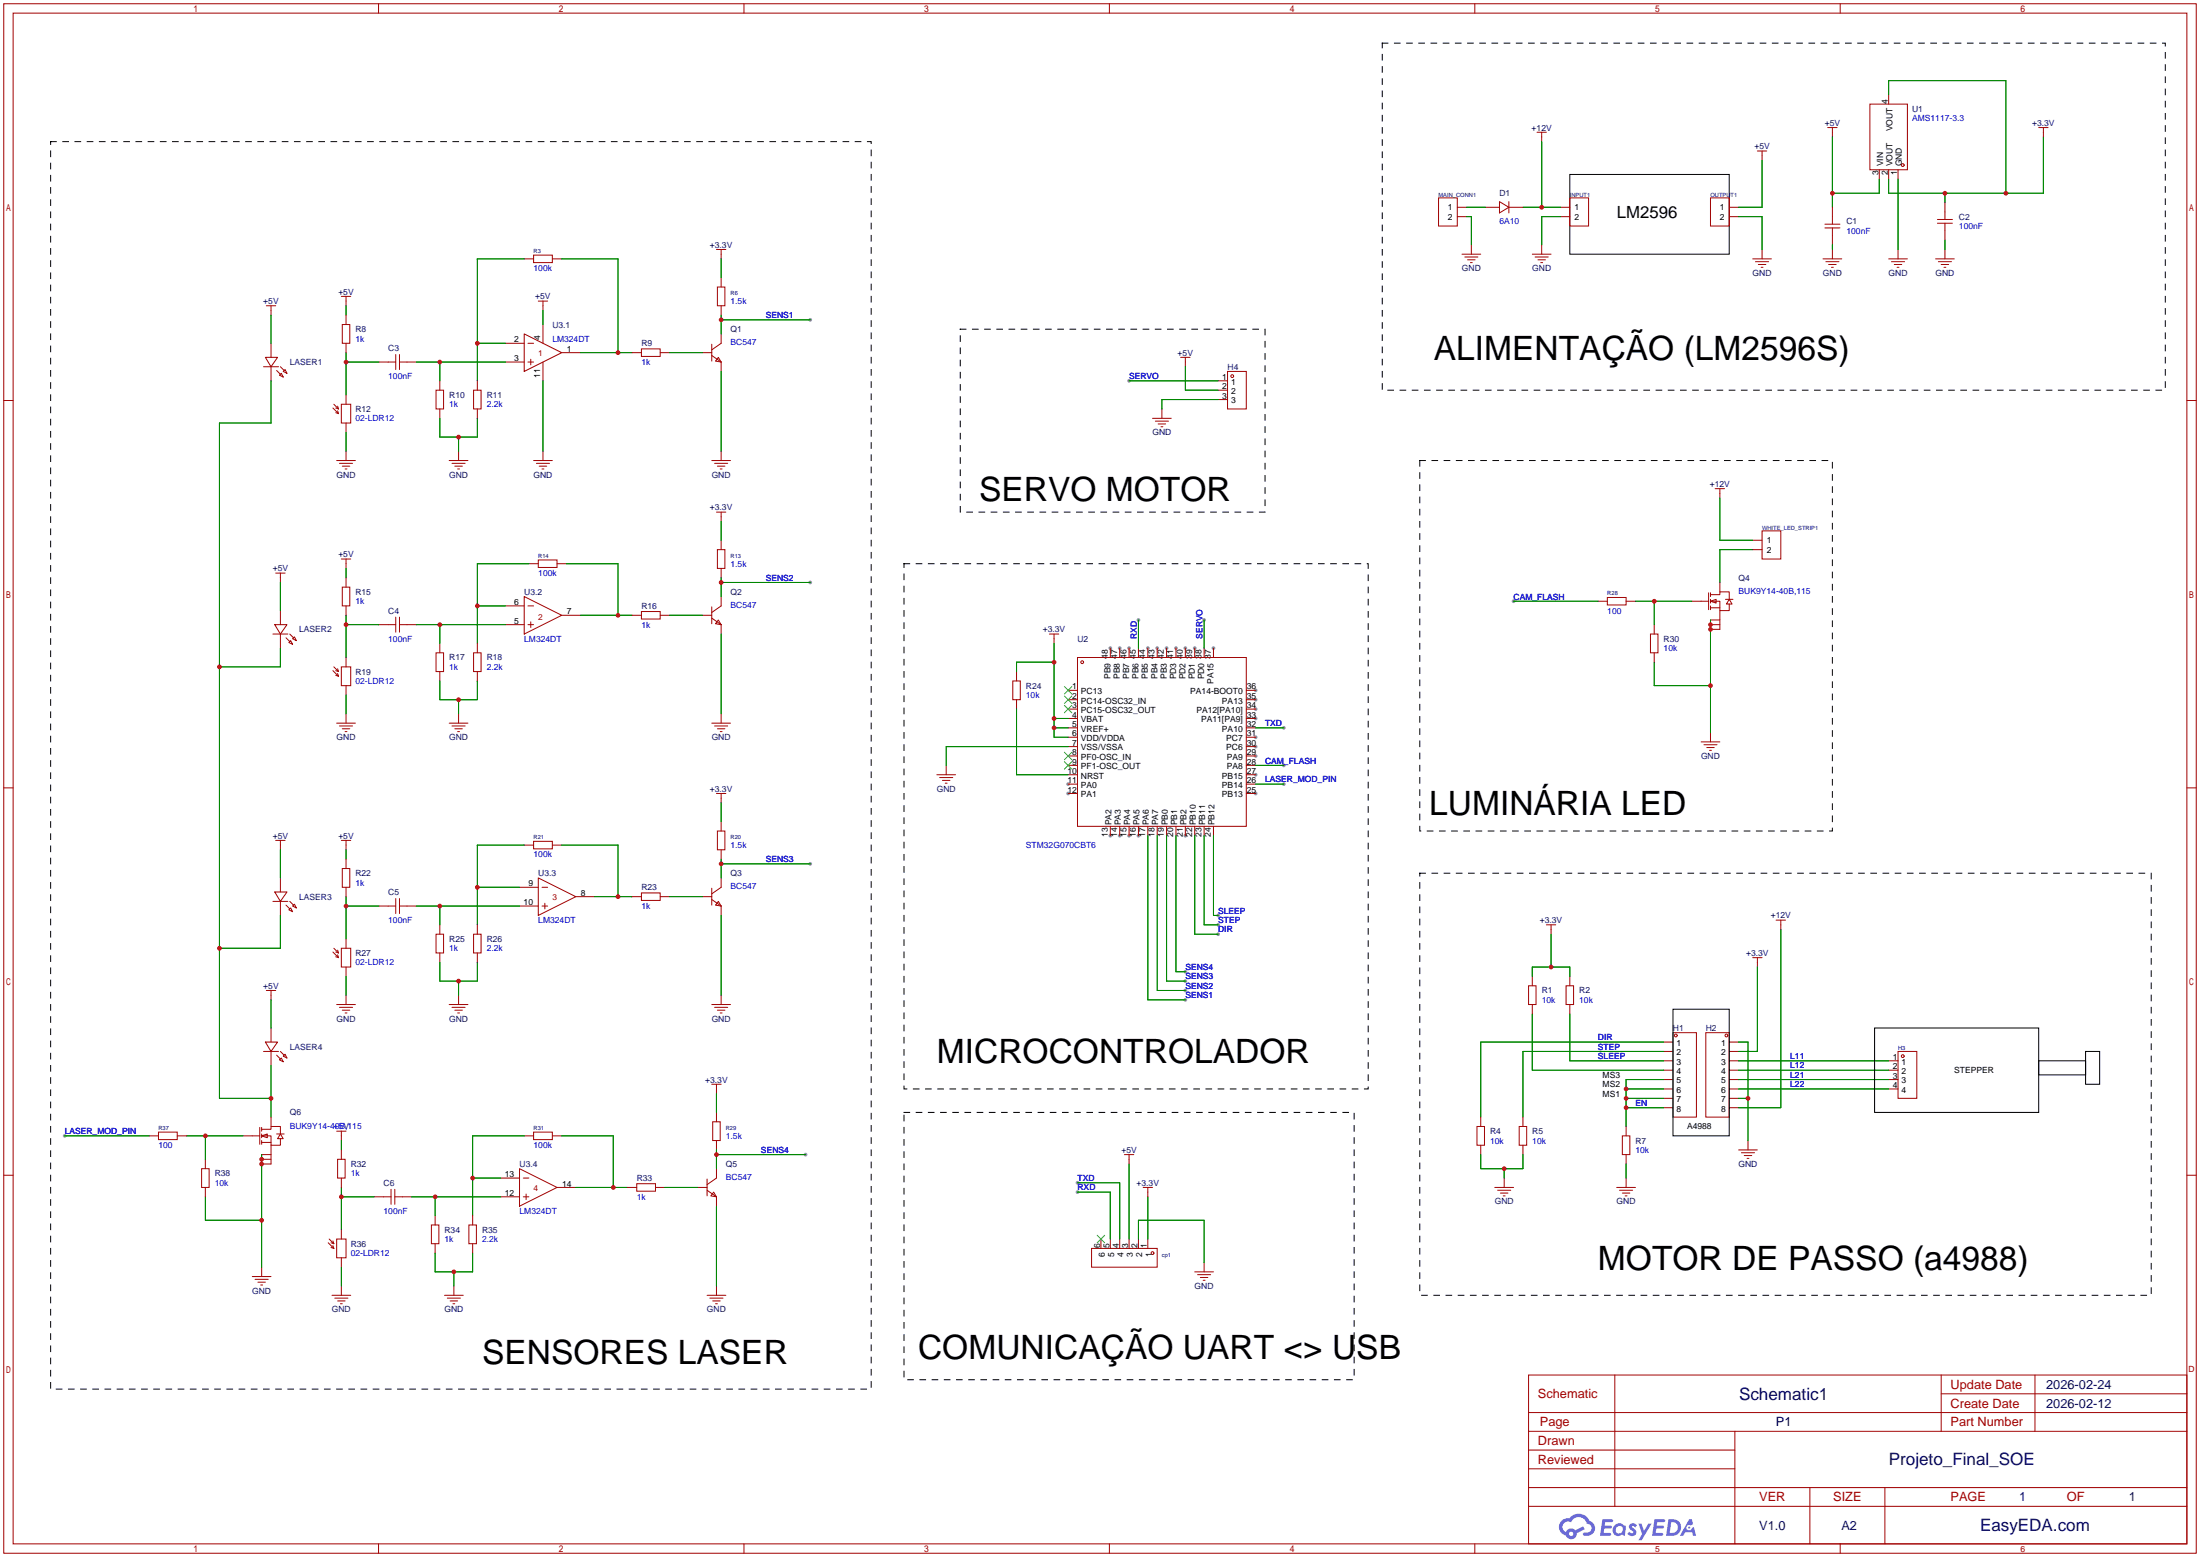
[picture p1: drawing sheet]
<svg xmlns="http://www.w3.org/2000/svg" width="596mm" height="422mm" viewBox="0 0 596 422" stroke-linecap="round" stroke-linejoin="round" font-family="sans-serif">
<g fill="#999">
<circle cx="300.7" cy="175.5" r=".51"/>
<circle cx="303.3" cy="175.5" r=".51"/>
<circle cx="305.8" cy="175.5" r=".51"/>
<circle cx="310.9" cy="175.5" r=".51"/>
<circle cx="313.4" cy="175.5" r=".51"/>
<circle cx="316" cy="175.5" r=".51"/>
<circle cx="318.5" cy="175.5" r=".51"/>
<circle cx="321.1" cy="175.5" r=".51"/>
<circle cx="323.6" cy="175.5" r=".51"/>
<circle cx="328.7" cy="175.5" r=".51"/>
<circle cx="340.1" cy="186.9" r=".51"/>
<circle cx="340.1" cy="189.5" r=".51"/>
<circle cx="340.1" cy="192" r=".51"/>
<circle cx="340.1" cy="194.6" r=".51"/>
<circle cx="340.1" cy="199.6" r=".51"/>
<circle cx="340.1" cy="202.2" r=".51"/>
<circle cx="340.1" cy="204.7" r=".51"/>
<circle cx="340.1" cy="209.8" r=".51"/>
<circle cx="340.1" cy="214.9" r=".51"/>
<circle cx="321.1" cy="226.3" r=".51"/>
<circle cx="308.4" cy="226.3" r=".51"/>
<circle cx="305.8" cy="226.3" r=".51"/>
<circle cx="303.3" cy="226.3" r=".51"/>
<circle cx="300.7" cy="226.3" r=".51"/>
<circle cx="289.3" cy="214.9" r=".51"/>
<circle cx="289.3" cy="212.3" r=".51"/>
<circle cx="219.5" cy="86.6" r=".51"/>
<circle cx="219.5" cy="233.9" r=".51"/>
<circle cx="219.5" cy="157.7" r=".51"/>
<circle cx="218.2" cy="312.7" r=".51"/>
<circle cx="17.5" cy="307.6" r=".51"/>
<circle cx="410" cy="162.8" r=".51"/>
<circle cx="305.8" cy="103.1" r=".51"/>
<circle cx="291.8" cy="320.3" r=".51"/>
<circle cx="291.8" cy="322.8" r=".51"/>
<circle cx="347.7" cy="197.1" r=".51"/>
<circle cx="308.4" cy="167.9" r=".51"/>
<circle cx="321.1" cy="270.8" r=".51"/>
<circle cx="329.9" cy="253" r=".51"/>
<circle cx="329.9" cy="250.4" r=".51"/>
<circle cx="321.1" cy="268.2" r=".51"/>
<circle cx="329.9" cy="247.9" r=".51"/>
<circle cx="347.7" cy="212.3" r=".51"/>
<circle cx="321.1" cy="265.7" r=".51"/>
<circle cx="321.1" cy="263.1" r=".51"/>
<circle cx="326.1" cy="167.9" r=".51"/>
<circle cx="347.7" cy="207.3" r=".51"/>
</g>
<g fill="none" stroke="#a10000" stroke-width=".27">
<path d="M1 1h593.9v419.6h-593.9zM3.6 3.6h588.7v414.5h-588.7zM102.5 1v2.6M201.5 1v2.6M300.5 1v2.6M399.5 1v2.6M498.4 1v2.6M1 108.5h2.6M592.3 108.5h2.6M1 213.4h2.6M592.3 213.4h2.6M1 318.3h2.6"/>
<path d="M592.3 318.3h2.6M414 372.4h178.3v45.7h-178.3zM437.4 372.4v35.5M525.8 372.4v15.2M525.8 377.4h66.5M551.2 372.4v15.2M414 392.7h55.9M414 387.6h178.3M414 397.8h55.9M414 382.5h178.3M469.9 387.6v30.5M102.5 418.1v2.5"/>
<path d="M201.5 418.1v2.5M300.5 418.1v2.5M399.5 418.1v2.5M414 407.9h178.3M414 402.8h178.3M490.2 402.8v15.3M498.4 418.1v2.5M510.5 402.8v15.3"/>
</g>
<g fill="#5487ff">
<path d="M441.5 412.8a1.3 1.3 0 0 1 1.8 .2l-.4 .7a.47 .47 0 0 0-.3-.5 .47 .47 0 0 0-.6 .3l.2 .1a1.28 1.28 0 0 1 .7 2.1 1.53 1.53 0 0 1-2.1-.3l.5-.6 .8 .4a.31 .31 0 0 0 .3-.2 .31 .31 0 0 0-.3-.4 1.12 1.12 0 0 1-.6-1.8z"/>
<path d="M443.8 412.6h.8l.7 1.9 1.2-1.9h.9l-2.7 4.5h-.9l1-1.7z"/>
<path d="M434 411.4h2.5a.4 .4 0 0 1 .4 .4 .4 .4 0 0 1-.4 .4h-1.7l-.2 .9h1.7l.3 .4-.4 .4h-1.7l-.1 1.2 1.8 .1 .1 .5-.3 .2h-2.6z"/>
<path d="M448.1 411.4h2.5a.4 .4 0 0 1 .4 .4 .4 .4 0 0 1-.4 .4h-1.7l-.1 .9h1.6l.3 .4-.4 .4h-1.7l-.1 1.2 1.8 .1 .2 .5-.4 .2h-2.6z"/>
<path d="M457.5 411.4h.7l.4 1.4-.6 .3a.75 .75 0 0 0-1.2 .3 .75 .75 0 0 0 .5 1.1 .75 .75 0 0 0 1-.7l.5-.3 .6 2.4h-.8l-.3-1h-1.8l-.6 1h-.9z"/>
<path d="M451.9 411.4l-.6 4.5h1.4a2.27 2.27 0 0 0 2.6-2.3 2.27 2.27 0 0 0-2.7-2.2zM452.7 412.2a1.5 1.5 0 0 1 1.8 1.5 1.5 1.5 0 0 1-2 1.4h-.2z"/>
<path d="M437.3 413a1.6 1.6 0 0 0-.3 2.3 1.6 1.6 0 0 0 2.3 .2l.8 .4 .3-2.5-.2-.3h-.4a1.58 1.58 0 0 0-2.5-.1zM437.9 413.6a.99 .99 0 0 1 1.7 .5 .99 .99 0 0 1-1.4 1.1 .98 .98 0 0 1-.3-1.6z"/>
<path d="M423 411.8a2.37 2.37 0 0 0 1.1 4 1.54 1.54 0 0 0 1.8 1 1.54 1.54 0 0 0 1.2-1.6l2.2-1.1-.5-.7-2.1 1a1.57 1.57 0 0 0-2.6 .5 1.5 1.5 0 0 1-.7-2.1 1.5 1.5 0 0 1 2.2-.5 2.27 2.27 0 0 1 2.3-1.4 2.27 2.27 0 0 1 2 1.8 1.23 1.23 0 0 1 1.1 1.5 1.23 1.23 0 0 1-1.7 .8 .47 .47 0 0 0-.6 .4 .47 .47 0 0 0 .5 .5 2.14 2.14 0 0 0 2.7-1.3 2.14 2.14 0 0 0-1.4-2.7 3.2 3.2 0 0 0-5.4-.8l-1.1 .1zM425 415.4a.6 .6 0 0 1 1.2 0 .6 .6 0 0 1-1.2 0z"/>
<circle cx="457.5" cy="413.7" r=".28"/>
</g>
<g fill="none" stroke="#a10000" stroke-width=".27">
<path d="M416.3 35.8h2.5M417.6 35.8v2.6M495 34.5h2.6M496.3 34.5v2.6M506.5 28.2h10.1v17.8h-10.1zM511.6 25.7v2.5M552.2 34.5h2.5M553.5 34.5v2.6M389.6 53.6h5.1v7.6h-5.1zM394.7 56.1h2.6M394.7 58.7h2.6M402.3 56.1h3.8"/>
<path d="M406.1 54.6l2.6 1.5-2.6 1.6zM408.7 56.1h3.8M408.7 54.6v3.1M422.7 56.1h2.5M422.7 58.7h2.5M425.2 53.6h5.1v7.6h-5.1zM463.3 53.6h5.1v7.6h-5.1zM468.4 56.1h2.5M468.4 58.7h2.5M476 40.9h2.5M477.3 40.9v2.5M496.3 56.1v4.6"/>
<path d="M509 46v2.5M511.6 46v2.5M514.1 46v2.5M524.8 59.4h4M526.8 54.9v4.5M142 70.1h2.5M144.5 69.1h5.1v2h-5.1zM149.6 70.1h2.5M194.1 67.6h2.5M194.3 77.7h2v5.1h-2zM195.3 67.6v2.5M195.3 75.2v2.5"/>
<path d="M396 68.8h5.1M396.7 69.6h3.6M397.5 70.4h2M398.3 71.1h.5M398.5 66.3v2.5M415 68.8h5.1M415.8 69.6h3.6M416.6 70.4h2M417.3 71.1h.5M417.6 66.3v2.5M474.7 70.1h5.1M475.5 70.9h3.5"/>
<path d="M476.2 71.6h2.1M477 72.4h.5M477.3 67.6v2.5M493.8 70.1h5.1M494.3 60.7h4M494.3 61.7h4M494.5 70.9h3.6M495.3 71.6h2M496.1 72.4h.5M496.3 61.7v4.6M496.3 67.6v2.5M511.6 70.1h5"/>
<path d="M512.3 70.9h3.6M513.1 71.6h2M513.8 72.4h.5M514.1 67.6v2.5M524.3 70.1h5M524.8 60.5h4M525 70.9h3.6M525.8 71.6h2M526.5 72.4h.5M526.8 60.5v4.5M526.8 67.6v2.5M71.4 99.3h4"/>
<path d="M71.9 96.8h3.3l-1.8 2.5zM72.1 82.8h2.6M73.4 82.8v2.5M73.4 93v3.8M73.4 99.3v3.8M75.9 99.3l1.1 1M92.5 80.3h2.5M92.7 87.9h2v5.1h-2zM93.7 80.3v2.5M93.7 85.3v2.6M93.7 93v2.5M102.6 98h4.6"/>
<path d="M107.2 96v4.1M108.2 98h4.6M108.2 96v4.1M136.9 93h5.1M136.9 98h5.1M142 90.4l10.1 5.1-10.1 5.1zM143 93h1.5M143 98h1.5M143.8 97.3v1.5M145.8 81.5h2.5M147.1 81.5v2.6M147.1 87.9v5.1"/>
<path d="M147.1 98v5.1M152.1 95.5h5.1M171.2 95.5h2.5M173.7 94.5h5.1v2h-5.1zM178.8 95.5h2.6M190.2 95.5h2.6M192.8 93.2v4.6M192.8 96.3l2.5 1.7M194.6 96.8l.7 1.2-1.5-.2zM195.3 90.4v2.6l-2.5 1.7M195.3 82.8v2.5M195.3 98v2.6"/>
<path d="M319.8 96.8h2.5M321.1 96.8v2.5M74.9 100.3l1 1M76.2 101.1l.5 1-1-.5zM77.2 100.1l.5 1-1-.5zM90.2 110.5l1.5 1.5M90.4 109.5l1.3 1.2M90.9 111.8l.8 .2M90.9 110.5l.8 .2M91.4 111.3l.3 .7M91.4 110l.3 .7M92.5 109.5h2.5v5.1h-2.5z"/>
<path d="M93.7 106.9v2.6M93.7 114.6v2.5M118.1 105.7h2v5h-2zM119.1 103.1v2.6M119.1 110.7v2.6M128.3 105.7h2v5h-2zM129.3 103.1v2.6M129.3 110.7v2.6M312.2 113.3h5M312.9 114h3.6M313.7 114.8h2M314.5 115.6h.5"/>
<path d="M314.7 110.7v2.6M329.9 103.1h2.6M329.9 105.7h2.6M329.9 108.2h2.6M332.5 100.6h5.1v10.1h-5.1zM91.2 124.7h5.1M91.9 125.5h3.6M92.7 126.2h2M93.5 127h.5M93.7 122.2v2.5M121.7 124.7h5M122.4 125.5h3.6"/>
<path d="M123.2 126.2h2M124 127h.5M124.2 122.2v2.5M144.5 124.7h5.1M145.3 125.5h3.5M146 126.2h2.1M146.8 127h.5M147.1 122.2v2.5M192.8 124.7h5.1M193.5 125.5h3.6M194.1 138.7h2.5M194.3 126.2h2"/>
<path d="M195.1 127h.5M195.3 122.2v2.5M195.3 138.7v2.5M464.6 132.3h2.5M465.8 132.3v2.6M74.7 155.2h2.5M75.9 155.2v2.5M92.5 151.4h2.5M92.7 159h2v5.1h-2zM93.7 151.4v2.5M93.7 156.5v2.5M143.3 152.7h2.5"/>
<path d="M145.8 151.6h5.1v2.1h-5.1zM150.9 152.7h2.5M194.3 148.8h2v5.1h-2zM195.3 146.3v2.5M195.3 153.9v2.6M465.8 157.7v2.6M474.7 146.3h2.6M474.7 148.8h2.6M477.3 143.8h5v7.6h-5zM73.9 171.7h4.1M74.4 169.2h3.3l-1.8 2.5zM75.9 165.4v3.8"/>
<path d="M75.9 171.7v3.8M77.5 172.7l1 1M78.2 174l.5-.5 .5 1zM78.5 171.7l1 1M79.2 173l.6-.5 .5 1zM93.7 164.1v2.5M93.7 178.1v2.5M102.6 169.2h4.6M107.2 167.1v4.1M108.2 169.2h4.6M108.2 167.1v4.1M118.1 176.8h2v5.1h-2z"/>
<path d="M119.1 174.2v2.6M128.3 176.8h2v5.1h-2zM129.3 174.2v2.6M136.9 169.2h5.1M136.9 164.1h5.1M142 161.5l10.1 5.1-10.1 5.1zM143 169.2h1.5M143 164.1h1.5M143.8 168.4v1.5M152.1 166.6h5.1M171.2 166.6h2.5M173.7 165.6h5.1v2h-5.1z"/>
<path d="M178.8 166.6h2.6M190.2 166.6h2.6M192.8 164.3v4.6M192.8 167.4l2.5 1.8M194.6 167.9l.7 1.3-1.5-.3zM195.3 161.5v2.6l-2.5 1.8M195.3 169.2v2.5M284.2 171.7h2.6M285.5 171.7v2.5M291.8 178.1h45.8v45.7h-45.8zM300.7 175.5v2.6M303.3 175.5v2.6"/>
<path d="M305.8 175.5v2.6M308.4 175.5v2.6M310.9 175.5v2.6M313.4 175.5v2.6M316 175.5v2.6M318.5 175.5v2.6M321.1 175.5v2.6M323.6 175.5v2.6M326.1 175.5v2.6M328.7 175.5v2.6M432.8 162.8h2.6M435.4 161.8h5v2h-5z"/>
<path d="M440.4 162.8h2.6M447 171.7h2.1v5.1h-2.1zM448.1 169.2v2.5M448.1 176.8v2.5M458.2 162.8h4.6M462.8 160.5v4.6M463.3 162.8l1.5-.5v1zM463.3 161h2.5v-.7h2.6v2M463.3 162.8h2.5v2.6h2.6v-1.8M463.3 169.2h2.5M463.3 160.5v1M463.3 162.3v1"/>
<path d="M463.3 164.1v1M463.3 167.9h2.5M463.3 164.6h2.5M465.8 165.4v5h-2.5M467.4 162.3h2M468.4 162.3l.7 1.3h-1.5zM90.2 181.6l1.5 1.5M90.4 180.6l1.3 1.3M90.9 182.9l.8 .2M90.9 181.6l.8 .3M91.2 195.8h5.1M91.4 182.4l.3 .7"/>
<path d="M91.4 181.1l.3 .8M91.9 196.6h3.6M92.5 180.6h2.5v5.1h-2.5zM92.7 197.4h2M93.5 198.1h.5M93.7 185.7v2.5M93.7 193.3v2.5M119.1 181.9v2.5M121.7 195.8h5M122.4 196.6h3.6M123.2 197.4h2M124 198.1h.5"/>
<path d="M124.2 193.3v2.5M129.3 181.9v2.5M192.8 195.8h5.1M193.5 196.6h3.6M194.3 197.4h2M195.1 198.1h.5M195.3 193.3v2.5M274.3 184.4h2.1v5.1h-2.1zM275.3 181.9v2.5M275.3 189.5v2.5M289.3 186.9h2.5M289.3 189.5h2.5"/>
<path d="M289.3 192h2.5M289.3 194.6h2.5M289.3 197.1h2.5M289.3 199.6h2.5M337.6 186.9h2.5M337.6 189.5h2.5M337.6 192h2.5M337.6 194.6h2.5M337.6 197.1h2.5M337.6 199.6h2.5M463.3 198.4v2.5M194.1 214.9h2.5"/>
<path d="M195.3 214.9v2.5M253.7 209.8h5.1M254.5 210.6h3.6M255.3 211.3h2M256 212.1h.5M256.3 207.3v2.5M289.3 214.9h2.5M289.3 209.8h2.5M289.3 202.2h2.5M289.3 204.7h2.5M289.3 207.3h2.5M289.3 212.3h2.5"/>
<path d="M337.6 214.9h2.5M337.6 209.8h2.5M337.6 202.2h2.5M337.6 204.7h2.5M337.6 207.3h2.5M337.6 212.3h2.5M460.8 200.9h5M461.5 201.7h3.6M462.3 202.4h2M463 203.2h.5M74.7 227.6h2.5M75.9 227.6v2.5"/>
<path d="M75.9 237.7v3.9M92.5 227.6h2.5M92.7 235.2h2v5.1h-2zM93.7 227.6v2.5M93.7 232.7v2.5M142 228.9h2.5M144.5 227.8h5.1v2.1h-5.1zM145.8 237.7l10.2 5.1-10.2 5.1zM149.6 228.9h2.5M194.3 225h2v5.1h-2zM195.3 222.5v2.5M195.3 230.1v2.6"/>
<path d="M195.3 237.7v2.6l-2.5 1.8M300.7 223.8v2.5M303.3 223.8v2.5M305.8 223.8v2.5M308.4 223.8v2.5M310.9 223.8v2.5M313.4 223.8v2.5M316 223.8v2.5M318.5 223.8v2.5M321.1 223.8v2.5M323.6 223.8v2.5M326.1 223.8v2.5"/>
<path d="M328.7 223.8v2.5M73.9 244.1h4.1M74.4 241.6h3.3l-1.8 2.5zM75.9 244.1v3.8M77.5 245.1l1 1M78.2 246.4l.5-.5 .5 1zM78.5 244.1l1 1M79.2 245.4l.6-.5 .5 1zM90.2 257.8l1.5 1.5M90.4 256.8l1.3 1.3M90.9 259.1l.8 .2M90.9 257.8l.8 .3"/>
<path d="M91.4 258.6l.3 .7M91.4 257.3l.3 .8M92.5 256.8h2.5v5.1h-2.5zM93.7 240.3v2.5M93.7 254.3v2.5M102.6 245.4h4.6M107.2 243.3v4.1M108.2 245.4h4.6M108.2 243.3v4.1M118.1 253h2v5.1h-2zM119.1 250.4v2.6M119.1 258.1v2.5"/>
<path d="M128.3 253h2v5.1h-2zM129.3 250.4v2.6M129.3 258.1v2.5M140.7 240.3h5.1M140.7 245.4h5.1M146.8 240.3h1.5M146.8 245.4h1.5M147.6 244.6v1.5M156 242.8h5M171.2 242.8h2.5M173.7 241.8h5.1v2h-5.1zM178.8 242.8h2.6"/>
<path d="M190.2 242.8h2.6M192.8 240.5v4.6M192.8 243.6l2.5 1.8M194.6 244.1l.7 1.3-1.5-.3zM195.3 245.4v2.5M418.8 250.4h2.6M420.1 250.4v2.6M474.7 259.3h2.6M476 259.3v2.6M481.1 249.2h2.5M482.3 249.2v2.5M72.1 268.2h2.6"/>
<path d="M73.4 268.2v2.6M73.4 278.4v3.8M91.2 272h5.1M91.9 272.8h3.6M92.7 273.6h2M93.5 274.3h.5M93.7 261.9v2.5M93.7 269.5v2.5M121.7 272h5M122.4 272.8h3.6M123.2 273.6h2M124 274.3h.5"/>
<path d="M124.2 269.5v2.5M192.8 272h5.1M193.5 272.8h3.6M194.3 273.6h2M195.1 274.3h.5M195.3 269.5v2.5M414 267h2.1v5h-2.1zM415 264.4v2.6M415 272v2.6M424.2 267h2v5h-2zM425.2 264.4v2.6M425.2 272v2.6"/>
<path d="M453.1 279.7h6.4v22.8h-6.4zM462 279.7h6.4v22.8h-6.4zM71.4 284.7h4M71.9 282.2h3.3l-1.8 2.5zM73.4 284.7v3.8M74.9 285.7l1 1.1M75.7 287l.5-.5 .5 1zM75.9 284.7l1.1 1M76.7 286l.5-.5 .5 1zM192.8 293.6h2.5M194.1 293.6v2.6M450.6 284.7h2.5"/>
<path d="M450.6 282.2h2.5M450.6 287.3h2.5M450.6 289.8h2.5M450.6 292.4h2.5M450.6 294.9h2.5M450.6 297.4h2.5M450.6 300h2.5M468.4 284.7h2.5M468.4 282.2h2.5M468.4 287.3h2.5M468.4 289.8h2.5M468.4 292.4h2.5"/>
<path d="M468.4 294.9h2.5M468.4 297.4h2.5M468.4 300h2.5M511.6 287.3h2.5M511.6 289.8h2.5M511.6 292.4h2.5M511.6 294.9h2.5M514.1 284.7h5.1v12.7h-5.1zM40.4 307.6h2.5M42.9 306.6h5.1v2h-5.1zM48 307.6h2.5M54.6 316.5h2v5.1h-2z"/>
<path d="M55.6 313.9v2.6M65.8 307.6h4.6M70.4 305.3v4.6M70.9 307.6l1.5-.5v1zM70.9 305.8h2.5v-.7h2.5v2M70.9 307.6h2.5v2.5h2.5v-1.7M70.9 305.3v1M70.9 307.1v1M70.9 308.9v1M70.9 313.9h2.5M70.9 312.7h2.5M70.9 309.4h2.5"/>
<path d="M73.4 302.5v2.6M73.4 310.1v5.1h-2.5M74.9 307.1h2.1M75.9 307.1l.8 1.3h-1.5zM91.2 306.3h2.5M91.4 313.9h2.1v5.1h-2.1zM92.5 306.3v2.6M92.5 311.4v2.5M92.5 319v2.6M135.6 319h5.1M140.7 316.5l10.2 5.1-10.2 5zM141.7 319h1.6"/>
<path d="M142 307.6h2.5M144.5 306.6h5.1v2h-5.1zM149.6 307.6h2.5M191.5 319.3v4.5M193 303.8h2.1v5.1h-2.1zM194.1 316.5v2.5l-2.6 1.8M194.1 301.2v2.6M194.1 308.9v2.5M304.5 312.7h2.6M305.8 312.7v2.5M400 305.1h2.1v5h-2.1zM401.1 302.5v2.6"/>
<path d="M401.1 310.1v2.6M407.4 319v2.6M411.5 305.1h2v5h-2zM412.5 302.5v2.6M412.5 310.1v2.6M439.4 307.6h2.1v5.1h-2.1zM440.4 305.1v2.5M440.4 312.7v2.5M440.4 319v2.6M470.9 311.4h5.1M471.7 312.2h3.5M472.4 312.9h2.1"/>
<path d="M473.2 313.7h.5M473.5 308.9v2.5M55.6 321.6v2.5M88.9 336.5l1.5 1.6M89.2 335.5l1.2 1.3M89.7 337.8l.7 .3M89.7 336.5l.7 .3M90.2 337.3l.2 .8M90.2 336l.2 .8M91.2 335.5h2.5v5.1h-2.5zM92.5 333v2.5M101.3 324.1h4.6"/>
<path d="M105.9 322.1v4M106.9 324.1h4.6M106.9 322.1v4M116.8 331.7h2.1v5.1h-2.1zM117.9 329.2v2.5M117.9 336.8v2.5M127 331.7h2v5.1h-2zM128 329.2v2.5M128 336.8v2.5M135.6 324.1h5.1M141.7 324.1h1.6M142.5 323.3v1.6"/>
<path d="M150.9 321.6h5.1M169.9 321.6h2.6M172.5 320.5h5v2.1h-5zM177.5 321.6h2.6M189 321.6h2.5M191.5 322.3l2.6 1.8M193.3 322.8l.8 1.3-1.6-.3zM194.1 324.1v2.5M295.7 338.1h17.7v5.1h-17.7zM298.2 335.5v2.6M300.7 335.5v2.6M303.3 335.5v2.6"/>
<path d="M305.8 335.5v2.6M308.4 335.5v2.6M309.6 321.6h2.6M310.9 321.6v2.5M310.9 335.5v2.6M404.9 321.6h5.1M405.6 322.3h3.6M406.4 323.1h2M407.2 323.8h.5M437.9 321.6h5.1M438.7 322.3h3.5M439.4 323.1h2.1"/>
<path d="M440.2 323.8h.5M68.3 345.7h5.1M69.1 346.5h3.5M69.8 347.2h2.1M70.6 348h.5M70.9 343.2v2.5M89.9 350.8h5.1M90.7 351.5h3.5M91.4 352.3h2.1M92.2 353.1h.5M92.5 340.6v2.6M92.5 348.2v2.6"/>
<path d="M120.4 350.8h5.1M121.2 351.5h3.5M121.9 352.3h2.1M122.7 353.1h.5M122.9 348.2v2.6M191.5 350.8h5.1M192.3 351.5h3.5M193 352.3h2.1M193.8 353.1h.5M194.1 348.2v2.6M323.6 344.4h5.1M324.4 345.2h3.5"/>
<path d="M325.1 345.9h2.1M325.9 346.7h.5M326.1 341.9v2.5"/>
<circle cx="515.4" cy="44.7" r=".38"/>
<circle cx="333.8" cy="101.9" r=".38"/>
<circle cx="293.1" cy="179.3" r=".38"/>
<circle cx="453.9" cy="280.4" r=".38"/>
<circle cx="467.6" cy="280.4" r=".38"/>
<circle cx="515.4" cy="286" r=".38"/>
<circle cx="312.2" cy="339.3" r=".38"/>
</g>
<path d="M425.2 47.2h43.2v21.6h-43.2zM453.1 273.3h15.3v34.3h-15.3zM507.7 278.4h44.5v22.8h-44.5zM552.2 287.3h12.7v3.8h-12.7zM564.9 284.7h3.8v8.9h-3.8z" fill="none" stroke="#000" stroke-width=".27"/>
<g fill="none" stroke="#008700" stroke-width=".27">
<path d="M417.6 38.4v17.7M496.3 37.1v19M511.6 25.7v-3.9h31.7v30.5M553.5 37.1v15.2h-41.9v-3.8M397.3 58.7h1.2v7.6M397.3 56.1h5M412.5 56.1h10.2M422.7 58.7h-5.1v7.6M470.9 58.7h6.4v8.9M477.3 43.4v12.7h-6.4M509 48.5v3.8h-12.7M514.1 48.5v19.1"/>
<path d="M526.8 52.3v2.6M142 70.1h-12.7v33M152.1 70.1h15.3v25.4M195.3 70.1v5.1M496.3 66.3v1.3M526.8 65v2.6M73.4 85.3v7.7M93.7 98h8.9M93.7 82.8v2.5M93.7 95.5v11.4M112.8 98h24.1M119.1 98v5.1"/>
<path d="M129.3 93h7.6M147.1 84.1v3.8M157.2 95.5h14M181.4 95.5h8.8M195.3 85.3v5.1M195.3 86.6h24.2M321.1 99.3v6.4h8.8M73.4 103.1v11.5h-14v182.8h14M93.7 117.1v5.1M119.1 113.3v5.1h10.2v-5.1M124.2 118.4v3.8M147.1 103.1v19.1"/>
<path d="M195.3 100.6v21.6M305.8 103.1h24.1M329.9 108.2h-15.2v2.5M465.8 134.9v11.4h8.9M75.9 157.7v7.7M93.7 153.9v2.6M143.3 152.7h-14v21.5M153.4 152.7h14v13.9M195.3 141.2v5.1M195.3 156.5v5M195.3 157.7h24.2M474.7 148.8h-8.9v8.9"/>
<path d="M75.9 175.5v5.1h-16.5M93.7 166.6v11.5M93.7 169.2h8.9M112.8 169.2h24.1M119.1 169.2v5M129.3 164.1h7.6M157.2 166.6h14M181.4 166.6h8.8M195.3 171.7v21.6M285.5 179.3h-10.2v2.6M285.5 174.2v25.4h3.8M308.4 167.9v7.6"/>
<path d="M326.1 167.9v7.6M410 162.8h22.8M443 162.8h15.2M448.1 179.3v6.4h15.2M448.1 162.8v6.4M463.3 167.9v30.5M93.7 188.2v5.1M119.1 184.4v5.1h10.2v-5.1M124.2 189.5v3.8M275.3 192v17.8h14M285.5 197.1h3.8M285.5 194.6h3.8"/>
<path d="M340.1 197.1h7.6M195.3 217.4v5.1M289.3 202.2h-33v5.1M340.1 212.3h7.6M340.1 207.3h7.6M75.9 230.1v7.6M93.7 230.1v2.6M142 228.9h-12.7v21.5M152.1 228.9h15.3v13.9M195.3 232.7v5M195.3 233.9h24.2M310.9 226.3v44.5h10.2"/>
<path d="M313.4 226.3v41.9h7.7M316 226.3v39.4h5.1M318.5 226.3v36.8h2.6M323.6 226.3v26.7h6.3M326.1 226.3v24.1h3.8M328.7 226.3v21.6h1.2M75.9 247.9v8.9h-16.5M93.7 245.4h8.9M93.7 242.8v11.5M112.8 245.4h27.9M119.1 245.4v5M129.3 240.3h11.4"/>
<path d="M161 242.8h10.2M181.4 242.8h8.8M195.3 247.9v21.6M420.1 253v8.9M482.3 251.7v48.3h-11.4M73.4 270.8v7.6M93.7 264.4v5.1M119.1 260.6v5.1h10.2v-5.1M124.2 265.7v3.8M415 274.6v15.2h35.6M415 264.4v-2.5h10.2v2.5M425.2 274.6v12.7h25.4"/>
<path d="M476 261.9v22.8h-5.1M73.4 288.5v14M194.1 296.2v5M440.4 297.4h10.2M440.4 300h10.2M440.4 294.9h10.2M450.6 284.7h-38.1v17.8M450.6 282.2h-49.5v20.3M450.6 292.4h-10.2v12.7M470.9 297.4h2.6M470.9 282.2h2.6v26.7M470.9 287.3h40.7"/>
<path d="M470.9 289.8h40.7M470.9 292.4h40.7M470.9 294.9h40.7M17.5 307.6h22.9M50.5 307.6h15.3M55.6 307.6v6.3M70.9 312.7v30.5M92.5 308.9v2.5M128 319h7.6M142 307.6h-14v21.6M152.1 307.6h14v14M194.1 311.4v5.1"/>
<path d="M194.1 312.7h24.1M305.8 315.2v20.3M401.1 312.7v3.8h11.4v-3.8M407.4 316.5v2.5M440.4 315.2v3.8M55.6 324.1v6.4h15.3M92.5 324.1h8.8M92.5 321.6v11.4M111.5 324.1h24.1M117.9 339.3v5.1h10.1v-5.1M117.9 324.1v5.1M156 321.6h13.9"/>
<path d="M180.1 321.6h8.9M194.1 326.6v21.6M291.8 320.3h11.5v15.2M291.8 322.8h8.9v12.7M308.4 335.5v-5h17.7v11.4M310.9 324.1v11.4M92.5 343.2v5M122.9 344.4v3.8"/>
</g>
<path d="M288.3 191l2 2M288.3 188.5l2 2M288.3 185.9l2 2.1M290.3 191l-2 2M290.3 188.5l-2 2M290.3 185.9l-2 2.1M288.3 206.2l2 2.1M288.3 203.7l2 2M290.3 206.2l-2 2.1M290.3 203.7l-2 2M297.2 334.5l2 2M299.2 334.5l-2 2" fill="none" stroke="#3c3" stroke-width=".27"/>
<path d="M374.4 11.7h212.1v94h-212.1zM13.7 38.4h222.3v337.8h-222.3zM260.1 89.2h82.5v49.5h-82.5zM384.6 124.7h111.7v100.3h-111.7zM244.9 152.7h125.7v142.2h-125.7zM384.6 236.5h198.1v114.3h-198.1zM244.9 301.2h121.9v72.4h-121.9z" fill="none" stroke="#000" stroke-width=".27" stroke-dasharray="1.5 1.8"/>
<g fill="#c00">
<circle cx="417.6" cy="56.1" r=".63"/>
<circle cx="124.2" cy="118.4" r=".63"/>
<circle cx="119.1" cy="98" r=".63"/>
<circle cx="129.3" cy="93" r=".63"/>
<circle cx="167.4" cy="95.5" r=".63"/>
<circle cx="124.2" cy="265.7" r=".63"/>
<circle cx="119.1" cy="245.4" r=".63"/>
<circle cx="129.3" cy="240.3" r=".63"/>
<circle cx="167.4" cy="242.8" r=".63"/>
<circle cx="93.7" cy="98" r=".63"/>
<circle cx="93.7" cy="245.4" r=".63"/>
<circle cx="124.2" cy="189.5" r=".63"/>
<circle cx="119.1" cy="169.2" r=".63"/>
<circle cx="129.3" cy="164.1" r=".63"/>
<circle cx="167.4" cy="166.6" r=".63"/>
<circle cx="93.7" cy="169.2" r=".63"/>
<circle cx="122.9" cy="344.4" r=".63"/>
<circle cx="117.9" cy="324.1" r=".63"/>
<circle cx="128" cy="319" r=".63"/>
<circle cx="166.1" cy="321.6" r=".63"/>
<circle cx="92.5" cy="324.1" r=".63"/>
<circle cx="59.4" cy="256.8" r=".63"/>
<circle cx="73.4" cy="297.4" r=".63"/>
<circle cx="59.4" cy="180.6" r=".63"/>
<circle cx="195.3" cy="86.6" r=".63"/>
<circle cx="195.3" cy="233.9" r=".63"/>
<circle cx="195.3" cy="157.7" r=".63"/>
<circle cx="194.1" cy="312.7" r=".63"/>
<circle cx="70.9" cy="313.9" r=".63"/>
<circle cx="70.9" cy="315.2" r=".63"/>
<circle cx="70.9" cy="330.5" r=".63"/>
<circle cx="55.6" cy="307.6" r=".63"/>
<circle cx="463.3" cy="169.2" r=".63"/>
<circle cx="463.3" cy="170.4" r=".63"/>
<circle cx="463.3" cy="185.7" r=".63"/>
<circle cx="448.1" cy="162.8" r=".63"/>
<circle cx="496.3" cy="52.3" r=".63"/>
<circle cx="543.3" cy="52.3" r=".63"/>
<circle cx="526.8" cy="52.3" r=".63"/>
<circle cx="473.5" cy="297.4" r=".63"/>
<circle cx="285.5" cy="197.1" r=".63"/>
<circle cx="285.5" cy="194.6" r=".63"/>
<circle cx="285.5" cy="179.3" r=".63"/>
<circle cx="440.4" cy="294.9" r=".63"/>
<circle cx="440.4" cy="297.4" r=".63"/>
<circle cx="440.4" cy="300" r=".63"/>
<circle cx="420.1" cy="261.9" r=".63"/>
<circle cx="407.4" cy="316.5" r=".63"/>
</g>
<g font-size="9.1">
<text x="388.4" y="97.5">ALIMENTAÇÃO (LM2596S)</text>
<text x="265.2" y="135.6">SERVO MOTOR</text>
<text x="387.1" y="220.7">LUMINÁRIA LED</text>
<text x="253.7" y="288">MICROCONTROLADOR</text>
<text x="432.8" y="343.9">MOTOR DE PASSO (a4988)</text>
<text x="130.6" y="369.3">SENSORES LASER</text>
<text x="248.7" y="368">COMUNICAÇÃO UART &lt;&gt; USB</text>
</g>
<g font-size="4.6" fill="#000080">
<text x="471" y="379.1">Schematic1</text>
<text x="511.6" y="396.8">Projeto_Final_SOE</text>
<text x="536.3" y="414.6">EasyEDA.com</text>
</g>
<text font-size="4.5" x="437.9" y="59">LM2596</text>
<g font-size="3.5" fill="#a00000">
<text x="528.3" y="376.1">Update Date</text>
<text x="416.6" y="378.7">Schematic</text>
<text x="528.3" y="381.2">Create Date</text>
<text x="417.1" y="386.3">Page</text>
<text x="528.3" y="386.3">Part Number</text>
<text x="416.6" y="391.4">Drawn</text>
<text x="416.6" y="396.4">Reviewed</text>
<text x="476.5" y="406.6">VER</text>
<text x="496.5" y="406.6">SIZE</text>
<text x="528.3" y="406.3">PAGE</text>
<text x="559.8" y="406.3">OF</text>
</g>
<g font-size="3.5" fill="#000080">
<text x="554.2" y="376.1">2026-02-24</text>
<text x="554.2" y="381.2">2026-02-12</text>
<text x="481" y="386.3">P1</text>
<text x="546.9" y="406.3">1</text>
<text x="576.6" y="406.3">1</text>
<text x="476.5" y="414.2">V1.0</text>
<text x="498.8" y="414.2">A2</text>
</g>
<g font-size="2.3">
<text x="511.3" y="28.1" transform="rotate(-90 511.3 28.1)">4</text>
<text x="512.6" y="35.5" transform="rotate(-90 512.6 35.5)">VOUT</text>
<text x="508.8" y="47.4" transform="rotate(-90 508.8 47.4)">3</text>
<text x="510.1" y="45" transform="rotate(-90 510.1 45)">VIN</text>
<text x="511.3" y="47.4" transform="rotate(-90 511.3 47.4)">2</text>
<text x="512.6" y="45" transform="rotate(-90 512.6 45)">VOUT</text>
<text x="513.9" y="47.4" transform="rotate(-90 513.9 47.4)">1</text>
<text x="515.1" y="45" transform="rotate(-90 515.1 45)">GND</text>
<text x="392.2" y="56.9">1</text>
<text x="392.2" y="59.5">2</text>
<text x="426.5" y="56.9">1</text>
<text x="426.5" y="59.5">2</text>
<text x="465.8" y="56.9">1</text>
<text x="465.8" y="59.5">2</text>
<text x="139.3" y="92.7">2</text>
<text x="146.3" y="92.2" transform="rotate(-90 146.3 92.2)">4</text>
<text x="153.5" y="95.3">1</text>
<text x="139.3" y="97.8">3</text>
<text x="146.3" y="102.4" transform="rotate(-90 146.3 102.4)">11</text>
<text x="331.1" y="102.9">1</text>
<text x="331.1" y="105.4">2</text>
<text x="331.1" y="108">3</text>
<text x="333.4" y="104.2">1</text>
<text x="333.4" y="106.7">2</text>
<text x="333.4" y="109.2">3</text>
<text x="478.5" y="147.1">1</text>
<text x="478.5" y="149.6">2</text>
<text x="139.3" y="163.9">6</text>
<text x="153.5" y="166.4">7</text>
<text x="139.3" y="168.9">5</text>
<text x="300" y="178.4" transform="rotate(-90 300 178.4)">48</text>
<text x="302.6" y="178.4" transform="rotate(-90 302.6 178.4)">47</text>
<text x="305.1" y="178.4" transform="rotate(-90 305.1 178.4)">46</text>
<text x="307.6" y="178.4" transform="rotate(-90 307.6 178.4)">45</text>
<text x="310.2" y="178.4" transform="rotate(-90 310.2 178.4)">44</text>
<text x="312.7" y="178.4" transform="rotate(-90 312.7 178.4)">43</text>
<text x="315.3" y="178.4" transform="rotate(-90 315.3 178.4)">42</text>
<text x="317.8" y="178.4" transform="rotate(-90 317.8 178.4)">41</text>
<text x="320.3" y="178.4" transform="rotate(-90 320.3 178.4)">40</text>
<text x="322.9" y="178.4" transform="rotate(-90 322.9 178.4)">39</text>
<text x="325.4" y="178.4" transform="rotate(-90 325.4 178.4)">38</text>
<text x="328" y="178.4" transform="rotate(-90 328 178.4)">37</text>
<text x="300.8" y="183.8" transform="rotate(-90 300.8 183.8)">PB9</text>
<text x="303.3" y="183.8" transform="rotate(-90 303.3 183.8)">PB8</text>
<text x="305.9" y="183.8" transform="rotate(-90 305.9 183.8)">PB7</text>
<text x="308.4" y="183.8" transform="rotate(-90 308.4 183.8)">PB6</text>
<text x="310.9" y="183.8" transform="rotate(-90 310.9 183.8)">PB5</text>
<text x="313.5" y="183.8" transform="rotate(-90 313.5 183.8)">PB4</text>
<text x="316" y="183.8" transform="rotate(-90 316 183.8)">PB3</text>
<text x="318.6" y="184" transform="rotate(-90 318.6 184)">PD3</text>
<text x="321.1" y="184" transform="rotate(-90 321.1 184)">PD2</text>
<text x="323.6" y="184" transform="rotate(-90 323.6 184)">PD1</text>
<text x="326.2" y="184" transform="rotate(-90 326.2 184)">PD0</text>
<text x="328.7" y="185.1" transform="rotate(-90 328.7 185.1)">PA15</text>
<text x="290.4" y="191.8">3</text>
<text x="290.4" y="189.3">2</text>
<text x="290.4" y="186.7">1</text>
<text x="292.8" y="190.5">PC14-OSC32_IN</text>
<text x="292.8" y="188">PC13</text>
<text x="322.4" y="188">PA14-BOOT0</text>
<text x="331" y="190.5">PA13</text>
<text x="337.7" y="186.7">36</text>
<text x="337.7" y="189.3">35</text>
<text x="337.7" y="191.8">34</text>
<text x="290.4" y="196.9">5</text>
<text x="290.4" y="194.3">4</text>
<text x="292.8" y="195.6">VBAT</text>
<text x="292.8" y="193.1">PC15-OSC32_OUT</text>
<text x="324" y="193.1">PA12[PA10]</text>
<text x="325.3" y="195.6">PA11[PA9]</text>
<text x="337.7" y="194.3">33</text>
<text x="337.7" y="196.9">32</text>
<text x="290.4" y="202">7</text>
<text x="290.4" y="199.4">6</text>
<text x="292.8" y="203.2">VSS/VSSA</text>
<text x="292.8" y="200.7">VDD/VDDA</text>
<text x="292.8" y="198.1">VREF+</text>
<text x="331" y="198.1">PA10</text>
<text x="332.1" y="200.7">PC7</text>
<text x="332.1" y="203.2">PC6</text>
<text x="337.7" y="199.4">31</text>
<text x="337.7" y="202">30</text>
<text x="289.2" y="209.6">10</text>
<text x="290.4" y="207">9</text>
<text x="290.4" y="204.5">8</text>
<text x="292.8" y="208.3">PF1-OSC_OUT</text>
<text x="292.8" y="205.8">PF0-OSC_IN</text>
<text x="332.3" y="205.8">PA9</text>
<text x="332.3" y="208.3">PA8</text>
<text x="337.7" y="204.5">29</text>
<text x="337.7" y="207">28</text>
<text x="337.7" y="209.6">27</text>
<text x="289.2" y="214.7">12</text>
<text x="289.2" y="212.1">11</text>
<text x="292.8" y="215.9">PA1</text>
<text x="292.8" y="213.4">PA0</text>
<text x="292.8" y="210.8">NRST</text>
<text x="331" y="210.8">PB15</text>
<text x="331" y="213.4">PB14</text>
<text x="331" y="215.9">PB13</text>
<text x="337.7" y="212.1">26</text>
<text x="337.7" y="214.7">25</text>
<text x="300" y="226.7" transform="rotate(-90 300 226.7)">13</text>
<text x="301" y="223.5" transform="rotate(-90 301 223.5)">PA2</text>
<text x="302.6" y="226.7" transform="rotate(-90 302.6 226.7)">14</text>
<text x="303.6" y="223.5" transform="rotate(-90 303.6 223.5)">PA3</text>
<text x="305.1" y="226.7" transform="rotate(-90 305.1 226.7)">15</text>
<text x="306.1" y="223.5" transform="rotate(-90 306.1 223.5)">PA4</text>
<text x="307.6" y="226.7" transform="rotate(-90 307.6 226.7)">16</text>
<text x="308.7" y="223.5" transform="rotate(-90 308.7 223.5)">PA5</text>
<text x="310.2" y="226.7" transform="rotate(-90 310.2 226.7)">17</text>
<text x="311.2" y="223.5" transform="rotate(-90 311.2 223.5)">PA6</text>
<text x="312.7" y="226.7" transform="rotate(-90 312.7 226.7)">18</text>
<text x="313.7" y="223.5" transform="rotate(-90 313.7 223.5)">PA7</text>
<text x="315.3" y="226.7" transform="rotate(-90 315.3 226.7)">19</text>
<text x="316.3" y="223.5" transform="rotate(-90 316.3 223.5)">PB0</text>
<text x="317.8" y="226.7" transform="rotate(-90 317.8 226.7)">20</text>
<text x="318.8" y="223.5" transform="rotate(-90 318.8 223.5)">PB1</text>
<text x="320.3" y="226.7" transform="rotate(-90 320.3 226.7)">21</text>
<text x="321.4" y="223.5" transform="rotate(-90 321.4 223.5)">PB2</text>
<text x="322.9" y="226.7" transform="rotate(-90 322.9 226.7)">22</text>
<text x="323.9" y="223.5" transform="rotate(-90 323.9 223.5)">PB10</text>
<text x="325.4" y="226.7" transform="rotate(-90 325.4 226.7)">23</text>
<text x="326.4" y="223.5" transform="rotate(-90 326.4 223.5)">PB11</text>
<text x="328" y="226.7" transform="rotate(-90 328 226.7)">24</text>
<text x="329" y="223.5" transform="rotate(-90 329 223.5)">PB12</text>
<text x="141.8" y="245.1">10</text>
<text x="143.1" y="240.1">9</text>
<text x="157.4" y="242.6">8</text>
<text x="454.1" y="283.2">1</text>
<text x="454.1" y="285.8">2</text>
<text x="466.2" y="283.2">1</text>
<text x="466.2" y="285.8">2</text>
<text x="512.7" y="287">1</text>
<text x="434.1" y="291.9">MS3</text>
<text x="454.1" y="288.3">3</text>
<text x="454.1" y="290.9">4</text>
<text x="454.1" y="293.4">5</text>
<text x="466.2" y="288.3">3</text>
<text x="466.2" y="290.9">4</text>
<text x="466.2" y="293.4">5</text>
<text x="512.7" y="289.6">2</text>
<text x="512.7" y="292.1">3</text>
<text x="515" y="288.3">1</text>
<text x="515" y="290.9">2</text>
<text x="515" y="293.4">3</text>
<text x="529.3" y="290.6">STEPPER</text>
<text x="434.1" y="294.4">MS2</text>
<text x="434.1" y="297">MS1</text>
<text x="454.1" y="295.9">6</text>
<text x="454.1" y="298.5">7</text>
<text x="466.2" y="295.9">6</text>
<text x="466.2" y="298.5">7</text>
<text x="512.7" y="294.7">4</text>
<text x="515" y="295.9">4</text>
<text x="454.1" y="301">8</text>
<text x="456.9" y="305.9">A4988</text>
<text x="466.2" y="301">8</text>
<text x="136.8" y="323.9">12</text>
<text x="136.8" y="318.8">13</text>
<text x="152.3" y="321.3">14</text>
<text x="298" y="337.9" transform="rotate(-90 298 337.9)">6</text>
<text x="299.2" y="340.3" transform="rotate(-90 299.2 340.3)">6</text>
<text x="300.5" y="337.9" transform="rotate(-90 300.5 337.9)">5</text>
<text x="301.8" y="340.3" transform="rotate(-90 301.8 340.3)">5</text>
<text x="303" y="337.9" transform="rotate(-90 303 337.9)">4</text>
<text x="304.3" y="340.3" transform="rotate(-90 304.3 340.3)">4</text>
<text x="305.6" y="337.9" transform="rotate(-90 305.6 337.9)">3</text>
<text x="306.9" y="340.3" transform="rotate(-90 306.9 340.3)">3</text>
<text x="308.1" y="337.9" transform="rotate(-90 308.1 337.9)">2</text>
<text x="309.4" y="340.3" transform="rotate(-90 309.4 340.3)">2</text>
<text x="310.7" y="337.9" transform="rotate(-90 310.7 337.9)">1</text>
<text x="311.9" y="340.3" transform="rotate(-90 311.9 340.3)">1</text>
</g>
<g font-size="2.3" fill="#000080">
<text x="414.8" y="35.4">+12V</text>
<text x="494.2" y="34.1">+5V</text>
<text x="517.9" y="30.3">U1</text>
<text x="550.4" y="34.1">+3.3V</text>
<text x="475.2" y="40.4">+5V</text>
<text x="406.1" y="53.1">D1</text>
<text x="530.6" y="59.5">C2</text>
<text x="500.1" y="60.8">C1</text>
<text x="192.3" y="67.1">+3.3V</text>
<text x="396" y="73.5">GND</text>
<text x="415" y="73.5">GND</text>
<text x="474.7" y="74.7">GND</text>
<text x="493.8" y="74.7">GND</text>
<text x="511.5" y="74.7">GND</text>
<text x="524.2" y="74.7">GND</text>
<text x="71.3" y="82.3">+5V</text>
<text x="91.6" y="79.8">+5V</text>
<text x="145" y="81.1">+5V</text>
<text x="96.3" y="90">R8</text>
<text x="149.6" y="88.7">U3.1</text>
<text x="197.9" y="90">Q1</text>
<text x="105.2" y="95">C3</text>
<text x="173.7" y="93.8">R9</text>
<text x="78.5" y="98.9">LASER1</text>
<text x="319" y="96.3">+5V</text>
<text x="332.5" y="100.1">H4</text>
<text x="121.7" y="107.7">R10</text>
<text x="131.8" y="107.7">R11</text>
<text x="96.3" y="111.6">R12</text>
<text x="312.1" y="117.9">GND</text>
<text x="91.2" y="129.3">GND</text>
<text x="121.6" y="129.3">GND</text>
<text x="144.5" y="129.3">GND</text>
<text x="192.8" y="129.3">GND</text>
<text x="463.1" y="131.9">+12V</text>
<text x="192.3" y="138.2">+3.3V</text>
<text x="73.9" y="154.7">+5V</text>
<text x="91.6" y="150.9">+5V</text>
<text x="96.3" y="161.1">R15</text>
<text x="142" y="161.1">U3.2</text>
<text x="197.9" y="161.1">Q2</text>
<text x="470.9" y="157.3">Q4</text>
<text x="105.2" y="166.2">C4</text>
<text x="173.7" y="164.9">R16</text>
<text x="81" y="171.2">LASER2</text>
<text x="282.4" y="171.2">+3.3V</text>
<text x="291.8" y="173.8">U2</text>
<text x="450.6" y="173.8">R30</text>
<text x="121.7" y="178.9">R17</text>
<text x="131.8" y="178.9">R18</text>
<text x="96.3" y="182.7">R19</text>
<text x="277.9" y="186.5">R24</text>
<text x="91.2" y="200.5">GND</text>
<text x="121.6" y="200.5">GND</text>
<text x="192.8" y="200.5">GND</text>
<text x="460.7" y="205.5">GND</text>
<text x="192.3" y="214.4">+3.3V</text>
<text x="253.7" y="214.4">GND</text>
<text x="73.9" y="227.1">+5V</text>
<text x="91.6" y="227.1">+5V</text>
<text x="96.3" y="237.3">R22</text>
<text x="145.8" y="237.3">U3.3</text>
<text x="197.9" y="237.3">Q3</text>
<text x="81" y="243.6">LASER3</text>
<text x="105.2" y="242.4">C5</text>
<text x="173.7" y="241.1">R23</text>
<text x="417.1" y="250">+3.3V</text>
<text x="479.6" y="248.7">+12V</text>
<text x="121.7" y="255.1">R25</text>
<text x="131.8" y="255.1">R26</text>
<text x="96.3" y="258.9">R27</text>
<text x="472.9" y="258.9">+3.3V</text>
<text x="71.3" y="267.8">+5V</text>
<text x="417.6" y="269">R1</text>
<text x="427.7" y="269">R2</text>
<text x="91.2" y="276.7">GND</text>
<text x="121.6" y="276.7">GND</text>
<text x="192.8" y="276.7">GND</text>
<text x="453.1" y="279.2">H1</text>
<text x="462" y="279.2">H2</text>
<text x="78.5" y="284.3">LASER4</text>
<text x="191" y="293.2">+3.3V</text>
<text x="78.5" y="302.1">Q6</text>
<text x="90.4" y="305.9">+5V</text>
<text x="403.6" y="307.1">R4</text>
<text x="415" y="307.1">R5</text>
<text x="443" y="309.7">R7</text>
<text x="95" y="316">R32</text>
<text x="140.7" y="316">U3.4</text>
<text x="196.6" y="316">Q5</text>
<text x="303.7" y="312.2">+5V</text>
<text x="470.9" y="316">GND</text>
<text x="58.2" y="318.6">R38</text>
<text x="103.9" y="321.1">C6</text>
<text x="172.5" y="319.8">R33</text>
<text x="307.8" y="321.1">+3.3V</text>
<text x="404.9" y="326.2">GND</text>
<text x="437.9" y="326.2">GND</text>
<text x="120.4" y="333.8">R34</text>
<text x="130.6" y="333.8">R35</text>
<text x="95" y="337.6">R36</text>
<text x="68.3" y="350.3">GND</text>
<text x="323.6" y="349">GND</text>
<text x="89.9" y="355.4">GND</text>
<text x="120.4" y="355.4">GND</text>
<text x="191.5" y="355.4">GND</text>
</g>
<g font-size="2.3" fill="#00f">
<text x="517.9" y="32.8">AMS1117-3.3</text>
<text x="406.1" y="60.8">6A10</text>
<text x="500.1" y="63.3">100nF</text>
<text x="530.6" y="62">100nF</text>
<text x="144.5" y="73.5">100k</text>
<text x="197.9" y="82.3">1.5k</text>
<text x="207.4" y="86.2">SENS1</text>
<text x="96.3" y="92.5">1k</text>
<text x="149.6" y="92.5">LM324DT</text>
<text x="197.9" y="93.5">BC547</text>
<text x="173.7" y="98.9">1k</text>
<text x="105.2" y="102.7">100nF</text>
<text x="305.8" y="102.7">SERVO</text>
<text x="121.7" y="110.3">1k</text>
<text x="131.8" y="110.3">2.2k</text>
<text x="96.3" y="114.1">02-LDR12</text>
<text x="197.9" y="153.5">1.5k</text>
<text x="145.8" y="156">100k</text>
<text x="207.4" y="157.3">SENS2</text>
<text x="470.9" y="160.8">BUK9Y14-40B,115</text>
<text x="96.3" y="163.6">1k</text>
<text x="197.9" y="164.6">BC547</text>
<text x="410" y="162.4">CAM_FLASH</text>
<text x="435.4" y="166.2">100</text>
<text x="105.2" y="173.8">100nF</text>
<text x="142" y="173.8">LM324DT</text>
<text x="173.7" y="170">1k</text>
<text x="307.9" y="173" transform="rotate(-90 307.9 173)">RXD</text>
<text x="325.7" y="173" transform="rotate(-90 325.7 173)">SERVO</text>
<text x="450.6" y="176.3">10k</text>
<text x="96.3" y="185.2">02-LDR12</text>
<text x="121.7" y="181.4">1k</text>
<text x="131.8" y="181.4">2.2k</text>
<text x="277.9" y="189">10k</text>
<text x="342.6" y="196.6">TXD</text>
<text x="342.6" y="206.8">CAM_FLASH</text>
<text x="342.6" y="211.9">LASER_MOD_PIN</text>
<text x="144.5" y="232.2">100k</text>
<text x="197.9" y="229.7">1.5k</text>
<text x="207.4" y="233.5">SENS3</text>
<text x="277.9" y="229.7">STM32G070CBT6</text>
<text x="96.3" y="239.8">1k</text>
<text x="197.9" y="240.8">BC547</text>
<text x="105.2" y="250">100nF</text>
<text x="145.8" y="250">LM324DT</text>
<text x="173.7" y="246.2">1k</text>
<text x="329.9" y="250">STEP</text>
<text x="329.9" y="247.4">SLEEP</text>
<text x="121.7" y="257.6">1k</text>
<text x="131.8" y="257.6">2.2k</text>
<text x="329.9" y="252.5">DIR</text>
<text x="96.3" y="261.4">02-LDR12</text>
<text x="321.1" y="262.7">SENS4</text>
<text x="321.1" y="267.8">SENS2</text>
<text x="321.1" y="265.2">SENS3</text>
<text x="321.1" y="270.3">SENS1</text>
<text x="417.6" y="271.6">10k</text>
<text x="427.7" y="271.6">10k</text>
<text x="432.8" y="281.7">DIR</text>
<text x="432.8" y="284.3">STEP</text>
<text x="432.8" y="286.8">SLEEP</text>
<text x="484.9" y="286.8">L11</text>
<text x="484.9" y="289.4">L12</text>
<text x="484.9" y="291.9">L21</text>
<text x="443" y="299.5">EN</text>
<text x="484.9" y="294.4">L22</text>
<text x="78.5" y="305.6">BUK9Y14-40B,115</text>
<text x="17.5" y="307.1">LASER_MOD_PIN</text>
<text x="42.9" y="310.9">100</text>
<text x="144.5" y="310.9">100k</text>
<text x="196.6" y="308.4">1.5k</text>
<text x="403.6" y="309.7">10k</text>
<text x="415" y="309.7">10k</text>
<text x="206.1" y="312.2">SENS4</text>
<text x="443" y="312.2">10k</text>
<text x="58.2" y="321.1">10k</text>
<text x="95" y="318.6">1k</text>
<text x="196.6" y="319.6">BC547</text>
<text x="291.8" y="319.8">TXD</text>
<text x="291.8" y="322.4">RXD</text>
<text x="103.9" y="328.7">100nF</text>
<text x="140.7" y="328.7">LM324DT</text>
<text x="172.5" y="324.9">1k</text>
<text x="95" y="340.2">02-LDR12</text>
<text x="120.4" y="336.3">1k</text>
<text x="130.6" y="336.3">2.2k</text>
</g>
<g font-size="2.3" fill="#a00000">
<text x="592.8" y="371.5">D</text>
<text x="448.3" y="420.2">5</text>
<text x="547.3" y="420.2">6</text>
</g>
<g font-size="2.2" fill="#a00000">
<text x="145.8" y="96.5">1</text>
<text x="145.8" y="167.8">2</text>
<text x="149.6" y="243.8">3</text>
<text x="144.5" y="322.6">4</text>
</g>
<g font-size="1.6" fill="#000080">
<text x="389.6" y="53.3">MAIN_CONN1</text>
<text x="425.2" y="53.3">INPUT1</text>
<text x="463.3" y="53.3">OUTPUT1</text>
<text x="144.5" y="68.5">R3</text>
<text x="197.9" y="80">R6</text>
<text x="477.3" y="143.5">WHITE_LED_STRIP1</text>
<text x="145.8" y="151.1">R14</text>
<text x="197.9" y="151.1">R13</text>
<text x="435.4" y="161.2">R28</text>
<text x="144.5" y="227.3">R21</text>
<text x="197.9" y="227.3">R20</text>
<text x="514.1" y="284.4">H3</text>
<text x="42.9" y="306">R37</text>
<text x="144.5" y="306">R31</text>
<text x="196.6" y="306">R29</text>
<text x="314.7" y="340.3">cp1</text>
</g>
</svg>
